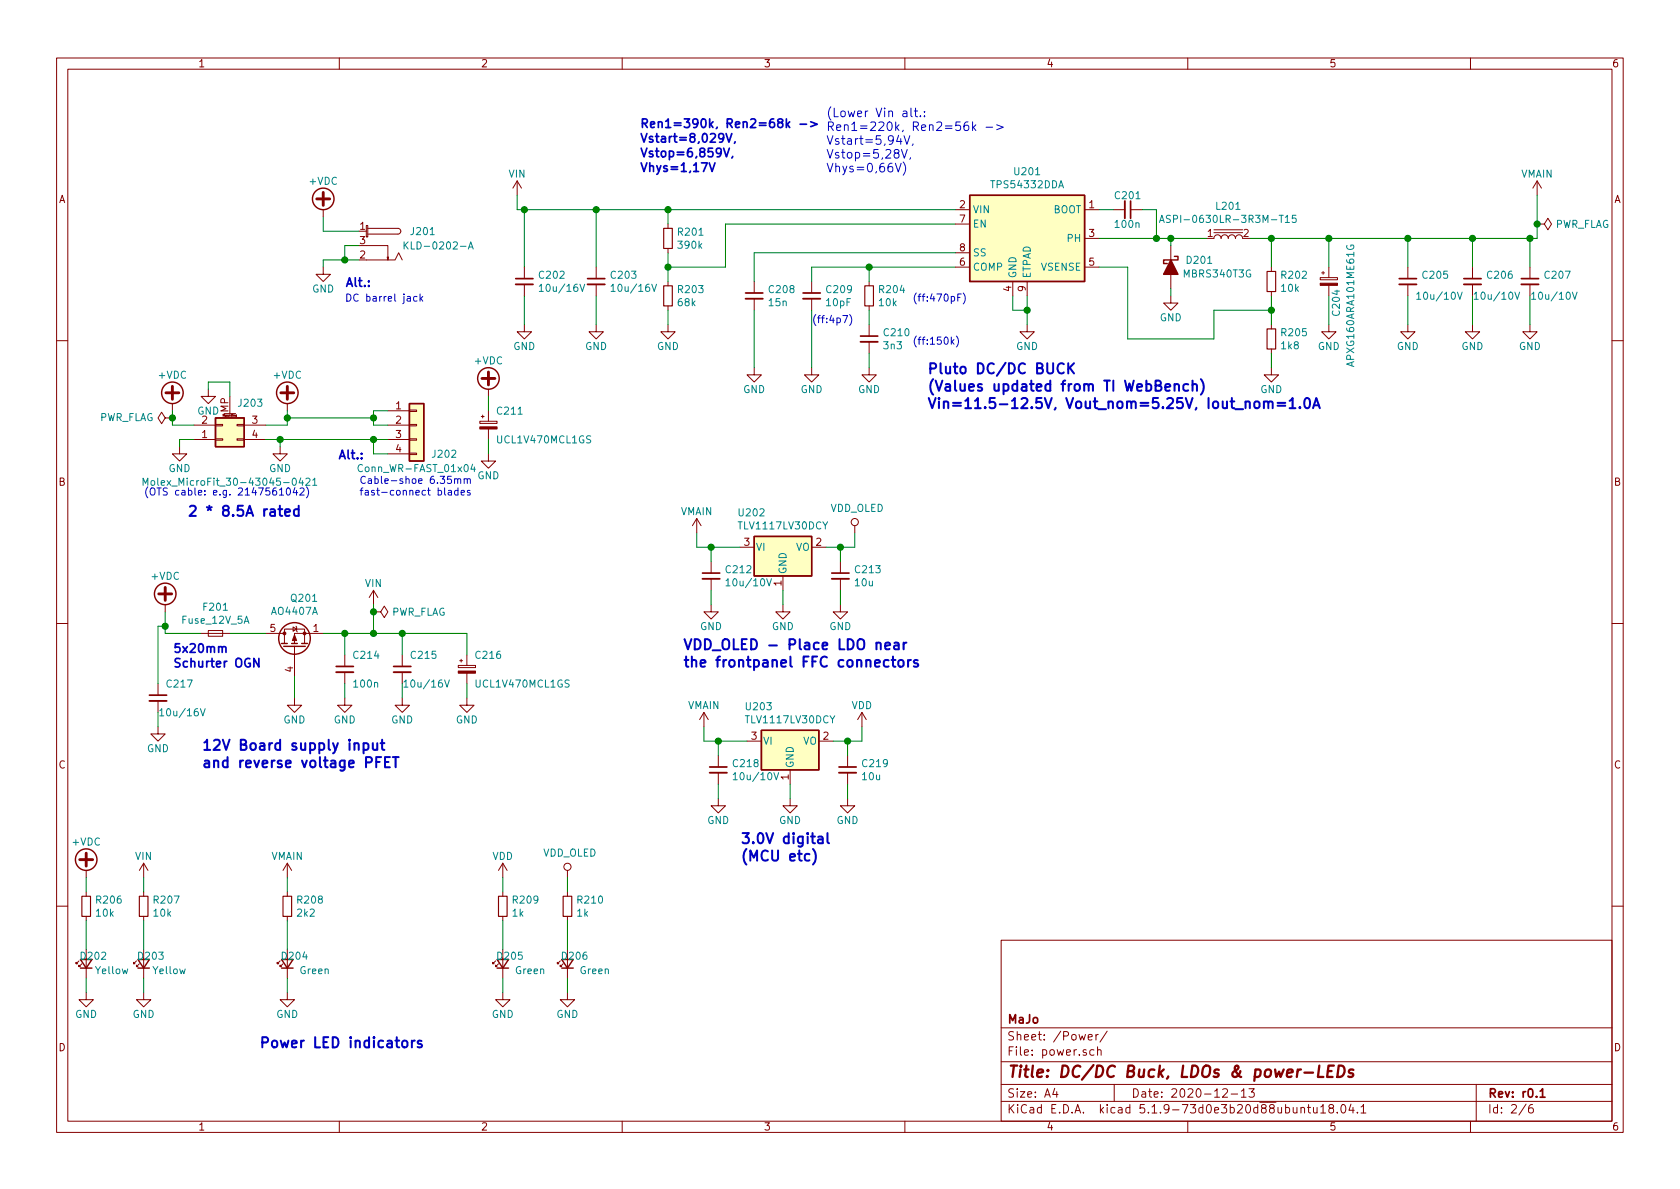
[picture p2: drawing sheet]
<svg xmlns="http://www.w3.org/2000/svg" width="297mm" height="210mm" viewBox="0 0 297 210" stroke-linecap="round" stroke-linejoin="round" font-family="sans-serif">
<g fill="none" stroke="#840000" stroke-width=".18">
<path d="M10 10.3h277v189.9h-277zM12 12.2h273v186.1h-273zM60 10.3v1.9M110 10.3v1.9M160 10.3v1.9M210 10.3v1.9M260 10.3v1.9M57.1 37.1v1.2M64.8 39.9h.2v2h-.2zM91.4 32l-.7 1.3M91.4 32v2.5M91.4 32l.8 1.3"/>
<path d="M118.1 39.6v.8M168.9 37.1h2.5M168.9 39.6h2.5M191.8 37.1h2.5M196.8 37.1h2.1M199.9 37.1h2M271.8 39.6h1.2l.7-1 .6 1-.6 1-.7-1M271.8 39.6h.1M271.8 32l-.8 1.3M271.8 32v2.5M271.8 32l.7 1.3M57.1 47.2v1.3h1.3l-1.3 1.3-1.2-1.3h1.2"/>
<path d="M64.8 43.4h3.8v2.6M64.8 46h5l.7-1.3 .6 1.3M65 40.4h5.4l.3 .1 .2 .3-.2 .4-.3 .2h-5.4M92.7 57.4v1.3h1.3l-1.3 1.2-1.3-1.2h1.3M92.7 47.2v2.1M92.7 50.3v2M105.4 57.4v1.3h1.3l-1.3 1.2-1.3-1.2h1.3M105.4 47.2v2.1M105.4 50.3v2M118.1 57.4v1.3h1.3l-1.3 1.2-1.3-1.2h1.3M118.1 43.9v.8M118.1 49.8v.7"/>
<path d="M118.1 54.1v.8M133.3 49.8v2M133.3 52.8v2.1M143.5 49.8v2M143.5 52.8v2.1M153.7 49.8v.7M153.7 54.1v.8M153.7 57.4v2M168.9 47.2h2.5M168.9 44.7h2.5M179.1 49.8v2.5M181.6 57.4v1.3h1.3l-1.3 1.2-1.3-1.2h1.3"/>
<path d="M181.6 49.8v2.5M191.8 42.2h2.5M191.8 47.2h2.5M207 52.3v1.3h1.3l-1.3 1.3-1.3-1.3h1.3M207 43.4v7.6M214.6 42.2a.63 .63 0 0 1 .7-.7 .63 .63 0 0 1 .6 .7 .63 .63 0 0 1 .6-.7 .63 .63 0 0 1 .7 .7 .63 .63 0 0 1 .6-.7 .63 .63 0 0 1 .6 .7 .63 .63 0 0 1 .7-.7 .63 .63 0 0 1 .6 .7M214.6 41.1h5.1M214.6 40.6h5.1M224.8 47.2v.8M224.8 51.6v.7M224.8 57.4v.8M233.4 49.1h3.1v.4h-3.1z"/>
<path d="M233.7 48.3h.5M233.9 48v.5M234.9 57.4v1.3h1.3l-1.3 1.2-1.2-1.2h1.2M234.9 47.2v1.9M234.9 50.5v1.8M248.9 57.4v1.3h1.3l-1.3 1.2-1.3-1.2h1.3M248.9 47.2v2.1M248.9 50.3v2M260.3 57.4v1.3h1.3l-1.3 1.2-1.2-1.2h1.2M260.3 47.2v2.1M260.3 50.3v2M270.5 57.4v1.3h1.3l-1.3 1.2-1.3-1.2h1.3"/>
<path d="M270.5 47.2v2.1M270.5 50.3v2M10 60.2h2M29.2 73.9l-.6-1-.7 1 .7 1 .6-1h1.3M30.5 73.9h.1M30.5 71.4v1.2M31.7 79v1.3h1.3l-1.3 1.2-1.2-1.2h1.2M34.3 75.2h3.8M34.3 77.7h3.8M36.8 68.8v1.3h1.3l-1.3 1.3-1.2-1.3h1.2M38.1 75.1h1.3v.2h-1.3zM38.1 77.6h1.3v.2h-1.3z"/>
<path d="M39.6 73.1h2.1M40.6 70.1v3M41.8 73.4v.3l-.1 .1M41.8 73.4l-.2 .1 .1 .1h.1M41.9 75.1h1.3v.2h-1.3zM41.9 77.6h1.3v.2h-1.3zM43.2 75.2h3.8M43.2 77.7h3.8M49.5 79v1.3h1.3l-1.3 1.2-1.2-1.2h1.2M50.8 71.4v1.2M68.6 72.6h3.8M68.6 75.2h3.8"/>
<path d="M68.6 77.7h3.8M72.4 77.6h1.3v.2h-1.3zM72.4 75.1h1.3v.2h-1.3zM72.4 72.5h1.3v.3h-1.3zM84.8 74.5h3.1v.4h-3.1zM85.1 73.7h.5M85.3 73.4v.5M86.4 68.8v1.3M86.4 72.6v1.9M86.4 75.9v1.8M133.3 65v1.3h1.3l-1.3 1.3-1.2-1.3h1.2M143.5 65v1.3h1.3l-1.3 1.3-1.3-1.3h1.3"/>
<path d="M153.7 65v1.3h1.2l-1.2 1.3-1.3-1.3h1.3M153.7 60.4v2.1M224.8 65v1.3h1.3l-1.3 1.3-1.3-1.3h1.3M224.8 61.7v.8M285 60.2h2M68.6 80.3h3.8M72.4 80.1h1.3v.3h-1.3zM86.4 80.3v1.2h1.2l-1.2 1.3-1.3-1.3h1.3M123.2 91.7l-.8 1.3M123.2 91.7v2.5M123.2 91.7l.8 1.3M125.7 99.3v2"/>
<path d="M130.8 96.8h2.5M143.5 96.8h2.5M148.6 99.3v2M151.1 93v1.2M10 110.3h2M29.2 106.9v1.3M35.6 112h5M36.8 111.5h2.6v1h-2.6zM47 112h3.3M50.3 113.8v-2.6h3.5v2.6M51.8 110.9l.7 .3-.7 .4zM52.1 114.3v5.3"/>
<path d="M52.3 110.7l.2 .2v.7l.1 .2M57.1 112h-5v1.8M61 115.8v2.1M61 118.9v2M66 108.2h1.3l.6-1 .7 1-.7 1-.6-1M66 108.2h.1M66 104.4l-.7 1.3M66 104.4v2.5M66 104.4l.8 1.3M71.1 115.8v2.1M71.1 118.9v2M81 117.7h3.1v.4h-3.1z"/>
<path d="M81.3 116.8h.5M81.5 116.6v.5M82.5 115.8v1.9M82.5 119v1.9M125.7 106.9v1.3h1.3l-1.3 1.3-1.2-1.3h1.2M125.7 102.4v2M138.4 106.9v1.3h1.3l-1.3 1.3-1.2-1.3h1.2M138.4 101.8v2.6M148.6 106.9v1.3h1.3l-1.3 1.3-1.3-1.3h1.3M148.6 102.4v2M285 110.3h2M27.9 128.5v1.3h1.3l-1.3 1.3-1.2-1.3h1.2"/>
<path d="M27.9 120.9v2M27.9 123.9v2.1M52.1 123.4v1.3h1.2l-1.2 1.3-1.3-1.3h1.3M61 123.4v1.3h1.2l-1.2 1.3-1.3-1.3h1.3M71.1 123.4v1.3h1.3l-1.3 1.3-1.3-1.3h1.3M82.5 123.4v1.3h1.3l-1.3 1.3-1.2-1.3h1.2M124.5 126l-.8 1.2M124.5 126v2.5M124.5 126l.7 1.2M127 133.6v2M127 136.6v2.1M132.1 131.1h2.5"/>
<path d="M139.7 136.1v2.6M144.8 131.1h2.5M149.9 133.6v2M149.9 136.6v2.1M152.4 126l-.8 1.2M152.4 126v2.5M152.4 126l.8 1.2M15.2 153.9v1.3M15.2 157.7v.8M25.4 152.6v2.6M25.4 157.7v.8M25.4 152.6l-.8 1.3"/>
<path d="M25.4 152.6l.8 1.3M50.8 152.6v2.6M50.8 157.7v.8M50.8 152.6l-.8 1.3M50.8 152.6l.8 1.3M88.9 152.6v2.6M88.9 157.7v.8M88.9 152.6l-.8 1.3M88.9 152.6l.8 1.3M100.3 153.9v1.3M100.3 157.7v.8M127 141.2v1.3h1.3l-1.3 1.3-1.3-1.3h1.3"/>
<path d="M139.7 141.2v1.3h1.3l-1.3 1.3-1.3-1.3h1.3M149.9 141.2v1.3h1.2l-1.2 1.3-1.3-1.3h1.3M10 160.2h2M14 169.9l-.5 .5v-.2v.2h.2M14.5 170.4l-.5 .5v-.2v.2h.2M15.2 175.5v1.3h1.3l-1.3 1.2-1.2-1.2h1.2M15.2 162v.8M15.2 169.4v3.6M24.1 169.9l-.5 .5v-.2v.2h.3M24.6 170.4l-.5 .5v-.2v.2h.3M25.4 175.5v1.3h1.3l-1.3 1.2-1.3-1.2h1.3M25.4 162v.8"/>
<path d="M25.4 169.4v3.6M49.5 169.9l-.5 .5v-.2v.2h.3M50 170.4l-.5 .5v-.2v.2h.3M50.8 175.5v1.3h1.3l-1.3 1.2-1.3-1.2h1.3M50.8 162v.8M50.8 169.4v3.6M87.6 169.9l-.5 .5v-.2v.2h.3M88.1 170.4l-.5 .5v-.2v.2h.3M88.9 175.5v1.3h1.3l-1.3 1.2-1.3-1.2h1.3M88.9 162v.8M88.9 169.4v3.6M99.1 169.9l-.5 .5v-.2v.2h.2"/>
<path d="M99.6 170.4l-.5 .5v-.2v.2h.2M100.3 175.5v1.3h1.3l-1.3 1.2-1.2-1.2h1.2M100.3 162v.8M100.3 169.4v3.6M177 166.3h108v32h-108zM285 160.2h2M60 198.3v1.9M110 198.3v1.9M160 198.3v1.9M177 194.8h108M177 191.8h108M177 187.8h108"/>
<path d="M177 181.8h108M186.5 192.5l-.4 1h1M186.8 193v1M192.4 183.4l.7-.1v-.3l-.5-.1-.2 .2 .1 .7h.6M193.4 185.7l-.4-.1-.3 .3 .1 .6 .2 .1 .4-.1M193.8 182.9v1M194.1 185.7l.2-.1 .3 .1 .1 .9M194.1 185.1v1.5M194.2 182.9l-.4 .2v.1M195.8 182.3l-1.3 2M197 191.8v3M210 198.3v1.9"/>
<path d="M216.2 192.7l.2-.2h.4l.2 .5-.9 1h.9M217.7 193.5h1.1M219.5 193l.4-.5v1.5M219.5 194h.8M220.8 192.5h1l-.5 .6 .4 .1v.7l-.2 .1-.7-.1M230 196l.2-.2 .4 .1 .1 .9M230 195.8v1M231.2 195.8h.5M231.4 195.3v1.3l.3 .2M232.2 195.8l.1 .9 .4 .1 .2-.1M232.9 195.8v1M233.5 195.8l.4-.5v1.5"/>
<path d="M233.5 196.8h.9M235.2 196l-.3-.3 .2-.3a.48 .48 0 0 1 .6 .1v.4a.52 .52 0 0 0-.7 .2 .52 .52 0 0 0 .1 .6l.4 .1 .2-.1 .1-.4-.3-.3M236.4 196.7v.1M237.3 195.4l.1-.1a.8 .8 0 0 1 .6 .8 .8 .8 0 0 1-.6 .7 1 1 0 0 1-.1-1.4zM238.9 195.2l-.4 1.1h.9M239.2 195.8v1M240 196.7v.1M240.6 195.8l.5-.5v1.5M240.6 196.8h.9M260 198.3v1.9M261 191.8v6.5M269.8 195.2l-1.2 2"/>
<path d="M271 195.3a.62 .62 0 0 0-.7 .7v.7l.3 .1 .4-.1 .1-.5-.1-.2-.4-.1-.3 .3"/>
<circle cx="151.1" cy="92.3" r=".63"/>
<circle cx="100.3" cy="153.3" r=".63"/>
</g>
<g fill="none" stroke="#840000" stroke-width=".3">
<path d="M199.9 35.6v3M91.2 49.3h3M103.9 49.3h3M131.8 51.8h3.1M142 51.8h3M152.1 59.4h3.1M247.4 49.3h3M258.8 49.3h3.1M269 49.3h3M59.4 117.9h3.1M69.6 117.9h3M124.2 101.3h3.1"/>
<path d="M147.1 101.3h3M26.4 122.9h3.1M125.5 135.6h3M148.3 135.6h3.1M272.3 193l.4-.5v1.5M272.3 194h.9"/>
</g>
<path d="M230.6 189.7h1.6M233.3 188.4l-.3 2h1M234.8 189.4h.6M235.8 188.4h-.9l-.3 2h1M236.7 188.4a.97 .97 0 0 1 1 .6 .97 .97 0 0 1-.3 1.2l-.5 .2h-.5zM239.3 189.2l-.5-.1-.2 .1-.1 .3 .2 .3 .5 .1 .1 .3-.2 .1-.2 .1-.5-.1" fill="none" stroke="#840000" stroke-width=".41"/>
<g fill="none" stroke="#840000" stroke-width=".25">
<path d="M171.4 34.5h20.4v15.3h-20.4zM207.6 45.3h.7v.7h-2.6v.6h.7M38.1 73.9h5.1v5.1h-5.1zM72.4 71.4h2.5v10.1h-2.5zM133.3 94.9h10.2v6.9h-10.2zM49.8 113.8h1M50.2 114.3h3.8M51.6 113.8h1M53.3 113.8h1.1M134.6 129.2h10.2v6.9h-10.2zM14.2 169.7h2.1l-1.1 1.5zM14.2 171.2h2.1"/>
<path d="M24.4 169.7h2l-1 1.5zM24.4 171.2h2M49.8 169.7h2l-1 1.5zM49.8 171.2h2M87.9 169.7h2l-1 1.5zM87.9 171.2h2M99.3 169.7h2l-1 1.5zM99.3 171.2h2"/>
<circle cx="57.1" cy="35.2" r="1.9"/>
<circle cx="30.5" cy="69.5" r="1.9"/>
<circle cx="50.8" cy="69.5" r="1.9"/>
<circle cx="86.4" cy="66.9" r="1.9"/>
<circle cx="29.2" cy="105" r="1.9"/>
<circle cx="52.1" cy="112.9" r="2.79"/>
<circle cx="15.2" cy="152" r="1.9"/>
</g>
<g fill="#ffffc2" stroke="#ffffc2" stroke-width=".18">
<path d="M133.3 94.9h10.2v6.9h-10.2z"/>
<path d="M134.6 129.2h10.2v6.9h-10.2z"/>
<path d="M72.4 71.4h2.5v10.1h-2.5z"/>
<path d="M38.1 73.9h5.1v5.1h-5.1z"/>
<path d="M171.4 34.5h20.4v15.3h-20.4z"/>
</g>
<g fill="none" stroke="#840000" stroke-width=".33">
<path d="M198.9 35.6v3M91.2 50.3h3M103.9 50.3h3M131.8 52.8h3.1M142 52.8h3M247.4 50.3h3M258.8 50.3h3.1M269 50.3h3M152.1 60.4h3.1M59.4 118.9h3.1M69.6 118.9h3M124.2 102.4h3.1"/>
<path d="M147.1 102.4h3M26.4 123.9h3.1M125.5 136.6h3M148.3 136.6h3.1"/>
</g>
<g fill="none" stroke="#008484" stroke-width=".18">
<path d="M205 39.3l.4-1.2 .4 1.2M205.1 39h.6M206.9 38.1h-.4l-.2 .1v.4l.6 .3v.2l-.2 .2h-.5M227.3 38.4l.3-.3v1.2M227.3 39.3h.7M229.1 38.1h-.6v.6l.2-.1h.4v.6l-.1 .1-.5-.1M71.5 42.8v1.2M71.6 43.3l.6 .7M72.2 42.8l-.7 .7M82.8 44l.4-1.2 .5 1.2M82.9 43.7h.6M95.4 50.6l.3-.3v1.2"/>
<path d="M95.4 51.5h.7M102.5 50.3l.5 1.2 .4-1.2M108.1 50.6l.3-.3v1.2M108.1 51.5h.7M115.2 50.3l.5 1.2 .4-1.2M238.2 43.4a.59 .59 0 0 0 .5 .7 .59 .59 0 0 0 .6-.7l-.5-.1v.3M250.5 52l.4-.3v1.2M250.5 52.9h.7M257.7 51.7l.4 1.2 .4-1.2M260.7 52l.3-.3v1.2M260.7 52.9h.7M267.8 51.7l.5 1.2 .4-1.2"/>
<path d="M270.8 52l.4-.3v1.2M270.8 52.9h.7M278 51.7l.4 1.2 .4-1.2M25.3 85.8v-1.2l.4 .9 .4-.9v1.2M26.8 85h.3l.2 .1 .1 .5-.2 .2h-.3l-.2-.1zM53.2 84.5l-.3 .9h.8M53.5 85v.8M54.1 84.7l.5-.1 .2 .3-.8 .9h.8M55.3 84.9l.4-.3v1.2M55.3 85.8h.7M64.1 82.3a.6 .6 0 0 0-.8 .4 .6 .6 0 0 0 .6 .7l.2-.1M83.6 82.1l-.3 .9h.7"/>
<path d="M83.9 82.6v.8M128.4 102.7l.3-.4v1.3M128.4 103.6h.7M135.6 102.3l.4 1.3 .4-1.3M28.2 125.7l.4-.4v1.3M28.2 126.6h.8M35.4 125.3l.5 1.3 .4-1.3M71.4 120.6l.4-.4v1.3M71.4 121.5h.7M78.6 120.2l.4 1.3 .5-1.3M129.6 137l.4-.4v1.3M129.6 137.9h.8"/>
<path d="M136.8 136.6l.5 1.3 .4-1.3"/>
</g>
<path d="M117.3 40.4h1.6v3.5h-1.6zM117.3 50.5h1.6v3.6h-1.6zM152.9 50.5h1.5v3.6h-1.5zM224 48h1.6v3.6h-1.6zM224 58.2h1.6v3.5h-1.6zM14.5 158.5h1.5v3.5h-1.5zM24.6 158.5h1.6v3.5h-1.6zM50 158.5h1.6v3.5h-1.6zM88.1 158.5h1.6v3.5h-1.6zM99.6 158.5h1.5v3.5h-1.5z" fill="none" stroke="#840000" stroke-width=".2"/>
<path d="M56 35.2h2.3M57.1 34v2.3M29.3 69.5h2.3M30.5 68.3v2.3M49.7 69.5h2.2M50.8 68.3v2.3M85.2 66.9h2.3M86.4 65.8v2.3M28.1 105h2.3M29.2 103.9v2.3M14.1 152h2.3M15.2 150.9v2.3" fill="none" stroke="#840000" stroke-width=".51"/>
<g fill="#840000" stroke="#840000" stroke-width=".18">
<path d="M84.8 75.5h3.1v.4h-3.1z"/>
<path d="M68.5 45.5h.2l-.1 .5z"/>
<path d="M52.1 112.3l.4 1h-.8z"/>
<path d="M81 118.7h3.1v.3h-3.1z"/>
<path d="M233.4 50.1h3.1v.4h-3.1z"/>
<circle cx="53.8" cy="112" r=".25"/>
<circle cx="50.3" cy="112" r=".25"/>
</g>
<path d="M207 46l1.3 2.5h-2.6z" fill="#840000" stroke="#840000" stroke-width=".25"/>
<g fill="none" stroke="#008400" stroke-width=".18">
<path d="M57.1 38.3v2.6h6.4M91.4 34.5v2.6h77.5M92.7 37.1v10.1M105.4 37.1v10.1M118.1 37.1v2.5M168.9 39.6h-40.6v7.6h-10.2M194.3 37.1h2.5M201.9 37.1h2.6v5.1M271.8 34.5v7.7h-50.8M63.5 43.4h-2.5v2.6M63.5 46h-6.4v1.2M92.7 52.3v5.1"/>
<path d="M105.4 52.3v5.1M118.1 44.7v5.1M118.1 54.9v2.5M133.3 54.9v10.1M143.5 54.9v10.1M153.7 47.2v2.6M153.7 54.9v2.5M168.9 44.7h-35.6v5.1M168.9 47.2h-25.4v2.6M179.1 52.3v2.6h2.5M181.6 52.3v5.1M194.3 47.2h5.1v12.7h15.2v-5h10.2"/>
<path d="M194.3 42.2h19.1M207 42.2v1.2M207 51v1.3M224.8 42.2v5M224.8 52.3v5.1M234.9 42.2v5M234.9 52.3v5.1M248.9 42.2v5M248.9 52.3v5.1M260.3 42.2v5M260.3 52.3v5.1M270.5 42.2v5"/>
<path d="M270.5 52.3v5.1M30.5 72.6v2.6h3.8M34.3 77.7h-2.6v1.3M36.8 68.8v-1.2h3.8v2.5M47 77.7h21.6M49.5 77.7v1.3M50.8 72.6v2.6h-3.8M50.8 73.9h15.2M66 77.7v2.6h2.6M68.6 72.6h-2.6v2.6h2.6M86.4 70.1v2.5M86.4 77.7v2.6"/>
<path d="M153.7 62.5v2.5M224.8 62.5v2.5M123.2 94.2v2.6h7.6M125.7 96.8v2.5M148.6 96.8v2.5M151.1 94.2v2.6h-5.1M29.2 108.2v3.8h6.4M29.2 110.7h-1.3v10.2M40.6 112h6.4M52.1 119.6v3.8M57.1 112h25.4v3.8M61 112v3.8"/>
<path d="M66 106.9v5.1M71.1 112v3.8M125.7 104.4v2.5M138.4 104.4v2.5M148.6 104.4v2.5M27.9 126v2.5M61 120.9v2.5M71.1 120.9v2.5M82.5 120.9v2.5M124.5 128.5v2.6h7.6M127 131.1v2.5M127 138.7v2.5"/>
<path d="M139.7 138.7v2.5M149.9 131.1v2.5M149.9 138.7v2.5M152.4 128.5v2.6h-5.1M15.2 155.2v2.5M25.4 155.2v2.5M50.8 155.2v2.5M88.9 155.2v2.5M100.3 155.2v2.5M15.2 162.8v5.1M15.2 173v2.5M25.4 162.8v5.1"/>
<path d="M25.4 173v2.5M50.8 162.8v5.1M50.8 173v2.5M88.9 162.8v5.1M88.9 173v2.5M100.3 162.8v5.1M100.3 173v2.5"/>
</g>
<g fill="none" stroke="#0000c2" stroke-width=".18">
<path d="M161.1 19.1v1.3l.2 .2M161.6 19.6h.6M161.9 19.1v1.3v.2h.3M163.4 19.7v.1M158.3 28.9l.5 1.5 .5-1.5M159.4 26.4l.5 1.6 .5-1.6M159.7 28.6a1.78 1.78 0 0 1 0 2.4M159.8 24l.6 1.5 .5-1.5M161 27.9l-.1 .3M161.4 25.4l-.1 .3M162.7 20.5v.1M163.4 20.5v.1"/>
<path d="M171.1 21.6a.59 .59 0 0 0-.7 .6v.6l.2 .2 .4 .1 .2-.2 .1-.5-.2-.2-.4-.1-.3 .3M172 21.6v1.5M172.1 22.5l.4 .6M172.5 22.1l-.5 .6M174.3 22.5h1.2M176.2 22.1l1.2 .4-1.2 .4M73.7 52.5l-.3-.1-.3 .2 .1 .6h.5M74.3 52v1.3M74.4 52.8l.4 .5M74.8 52.4l-.5 .5M149 55.8h.9l-.6 1.3M150.2 55.6a1.4 1.4 0 0 1 0 2"/>
<path d="M169.1 59.4a1.4 1.4 0 0 1 0 2M169.3 52.6h.4M170 52h-.7v1.3M170.3 51.8a1.47 1.47 0 0 1 0 1.9M168.3 60.4l.4 .5M168.7 60l-.5 .5M49.4 86.6l.4-.3v1.2M49.4 87.5h.7M50.7 86.4l.2-.1a.67 .67 0 0 1 .5 .6 .67 .67 0 0 1-.5 .6l-.2-.2-.1-.2zM52.1 86.2l-.3 .9h.8M52.4 86.7v.8M53 86.4l.5-.1 .3 .3-.8 .9h.8"/>
<path d="M54.2 86.1a1.4 1.4 0 0 1 0 1.9M79.3 86.8h.5v.7M79.8 87l-.4 .1-.2 .1 .2 .3h.4M80.4 84.8l.2-.1h.2l.1 .8M80.4 84.7v.8M80.9 84.8l.2-.1h.3l.1 .8M81 86.8l-.4-.1-.2 .2 .1 .6h.5M81 86.3v1.2M81.5 87.1l.6-.1v-.2l-.4-.1-.2 .2 .1 .6h.5M82.1 84.8l.1-.1h.3l.1 .8M82.1 84.7v.8M82.6 84.8l.2-.1h.3l.1 .8"/>
<path d="M83.1 86.8l-.3-.1-.2 .2 .1 .2 .4 .1v.3h-.5"/>
</g>
<g fill="none" stroke="#0000c2" stroke-width=".36">
<path d="M188.1 64.4a.73 .73 0 0 0-.9 0 .73 .73 0 0 0-.2 .9 .67 .67 0 0 0 .3 .7 .67 .67 0 0 0 .8-.1M188.9 64.2v1.8M189.1 65l.8 1M189.9 64.2l-1 1.1M207.7 68.1a.45 .45 0 0 1 .8 .1v.9M210.1 68a.58 .58 0 0 0-.9 .2l.1 .7a.61 .61 0 0 0 .8 .1M210.8 68.1a.49 .49 0 0 1 .7-.1l.1 1.1M210.8 67.3v1.8M212.3 67.1a2.08 2.08 0 0 1 0 2.7M223.5 71.2a.49 .49 0 0 1 .7-.1l.1 1.1M224.3 71.2l.2-.2 .4 .1 .1 1.1M225.9 71.2h1.4"/>
<path d="M225.9 71.7h1.4M228 70.9l.5-.5v1.8M228 72.2h1.1M229.8 72l.1 .1h-.2l.1-.1v.2M230.8 70.6a.42 .42 0 0 1 .4-.2 .42 .42 0 0 1 .3 .3l.1 .4a.94 .94 0 0 1-.4 1.1l-.3-.1a1.41 1.41 0 0 1-.1-1.5zM232.2 72.2l.5-1.8 .6 1.8M232.3 71.7h.9M49.2 90h.7M49.5 89.4v1.6l.1 .2h.3M50.4 90.6l.9-.1-.1-.4-.5-.1-.3 .3 .1 .9h.7M52.8 90.1l-.5-.1-.3 .4v.5l.1 .3h.7M52.8 89.4v1.8"/>
<path d="M156.5 114.2l.9-.1-.1-.4-.5-.1-.3 .3 .1 .9h.7M157.6 116.7h.7M157.9 116.1v1.5l.1 .2 .3 .1M158.1 113.7h.7l.1 1.1M158.9 114.1h-.6a.35 .35 0 0 0-.2 .4 .35 .35 0 0 0 .2 .3h.6M158.9 116.9a.49 .49 0 0 1 .5-.2 .49 .49 0 0 1 .4 .3v.6a.49 .49 0 0 1-.5 .3 .49 .49 0 0 1-.5-.3zM159.8 113.6v1.2M160.3 113.6l-.4 .1-.1 .3M160.6 116.7v1.2M161.1 116.7l-.4 .1-.1 .2M162.3 116.8l-.5-.1-.2 .3 .1 .2 .6 .2 .1 .2-.1 .2h-.7M64.3 131.5a.58 .58 0 0 1 .9 .2l-.1 .7a.61 .61 0 0 1-.8 .1"/>
<path d="M65.9 131.4l.1 1.1a.49 .49 0 0 0 .7-.1M66.5 134.7h.6M66.7 131.4v1.2M67.3 131.4h.7M67.4 133.9h-.9v1.8M67.6 130.8v1.6v.1l.4 .1M68.1 134.7h.6M68.9 133.9h-.8v1.8h.8M69.4 133.9h1.1M70 133.9v1.8M143.7 150.1a2.08 2.08 0 0 1 0 2.8M144.7 148h.7l.1 1.1"/>
<path d="M145.5 148.4h-.6a.35 .35 0 0 0-.3 .4 .35 .35 0 0 0 .3 .3l.6-.1M146.3 147.3v1.6l.3 .2M72.8 184v1.2M73.3 184l-.3 .1-.2 .2M74.5 184.1a.44 .44 0 0 0-.7 .2l.1 .2 .5 .1 .2 .3-.2 .3-.6-.1"/>
</g>
<path d="M125.4 28.8l.5 1.5 .5-1.5M127.9 26.2l.5 1.5 .6-1.5M128.4 23.6l.5 1.5 .5-1.5M129.5 27.7l-.1 .2M130 25.1l-.2 .2M139 21v1.5M139.2 22l.4 .5M139.6 21.5l-.6 .6M141.5 22h1.1M143.3 21.5l1.2 .5-1.2 .4M39.3 114.5a.36 .36 0 0 1 .3-.2 .36 .36 0 0 1 .4 .2v.9M45.8 116.4v1.6l-.9-1.6v1.6" fill="none" stroke="#0000c2" stroke-width=".3"/>
<g fill="#008400" stroke="#008400" stroke-width=".25">
<circle cx="207" cy="42.2" r=".51"/>
<circle cx="61" cy="46" r=".51"/>
<circle cx="270.5" cy="42.2" r=".51"/>
<circle cx="224.8" cy="54.9" r=".51"/>
<circle cx="204.5" cy="42.2" r=".51"/>
<circle cx="248.9" cy="42.2" r=".51"/>
<circle cx="181.6" cy="54.9" r=".51"/>
<circle cx="148.6" cy="96.8" r=".51"/>
<circle cx="71.1" cy="112" r=".51"/>
<circle cx="66" cy="112" r=".51"/>
<circle cx="61" cy="112" r=".51"/>
<circle cx="125.7" cy="96.8" r=".51"/>
<circle cx="118.1" cy="37.1" r=".51"/>
<circle cx="92.7" cy="37.1" r=".51"/>
<circle cx="66" cy="108.2" r=".51"/>
<circle cx="153.7" cy="47.2" r=".51"/>
<circle cx="271.8" cy="39.6" r=".51"/>
<circle cx="105.4" cy="37.1" r=".51"/>
<circle cx="29.2" cy="110.7" r=".51"/>
<circle cx="260.3" cy="42.2" r=".51"/>
<circle cx="118.1" cy="47.2" r=".51"/>
<circle cx="149.9" cy="131.1" r=".51"/>
<circle cx="30.5" cy="73.9" r=".51"/>
<circle cx="50.8" cy="73.9" r=".51"/>
<circle cx="66" cy="73.9" r=".51"/>
<circle cx="127" cy="131.1" r=".51"/>
<circle cx="49.5" cy="77.7" r=".51"/>
<circle cx="66" cy="77.7" r=".51"/>
<circle cx="235" cy="42.2" r=".51"/>
<circle cx="224.8" cy="42.2" r=".51"/>
</g>
<text font-size="2.8" fill="#840000" x="178" y="190.5">Title: DC/DC Buck, LDOs &amp; power-LEDs</text>
<g font-size="2.5" fill="#0000c2">
<text x="163.8" y="66.1">Pluto DC/DC BUCK</text>
<text x="163.8" y="69.2">(Values updated from TI WebBench)</text>
<text x="163.8" y="72.3">Vin=11.5-12.5V, Vout_nom=5.25V, Iout_nom=1.0A</text>
<text x="33" y="91.3">2 * 8.5A rated</text>
<text x="120.6" y="114.9">VDD_OLED - Place LDO near</text>
<text x="120.6" y="118">the frontpanel FFC connectors</text>
<text x="35.6" y="132.7">12V Board supply input</text>
<text x="35.6" y="135.8">and reverse voltage PFET</text>
<text x="130.8" y="149.2">3.0V digital</text>
<text x="130.8" y="152.3">(MCU etc)</text>
<text x="45.7" y="185.3">Power LED indicators</text>
</g>
<g font-size="2.1" fill="#0000c2">
<text x="113" y="22.6">Ren1=390k, Ren2=68k -&gt;</text>
<text x="146" y="20.7">(Lower Vin alt.:</text>
<text x="146" y="23.2">Ren1=220k, Ren2=56k -&gt;</text>
<text x="113" y="25.2">Vstart=8,029V,</text>
<text x="113" y="27.8">Vstop=6,859V,</text>
<text x="146" y="25.6">Vstart=5,94V,</text>
<text x="146" y="28">Vstop=5,28V,</text>
<text x="113" y="30.4">Vhys=1,17V</text>
<text x="146" y="30.5">Vhys=0,66V)</text>
<text x="61" y="50.7">Alt.:</text>
<text x="59.7" y="81.2">Alt.:</text>
<text x="30.5" y="115.4">5x20mm</text>
<text x="30.5" y="118">Schurter OGN</text>
</g>
<g font-size="2.1" fill="#840000">
<text x="178" y="184">Sheet: /Power/</text>
<text x="178" y="181">MaJo</text>
<text x="178" y="186.7">File: power.sch</text>
<text x="178" y="196.9">KiCad E.D.A. kicad 5.1.9-73d0e3b20d88ubuntu18.04.1</text>
<text x="178" y="194.1">Size: A4</text>
<text x="200" y="194.1">Date: 2020-12-13</text>
<text x="263" y="194.1">Rev: r0.1</text>
<text x="263" y="196.9">Id: 2/6</text>
</g>
<g font-size="1.8" fill="#840000">
<text x="35" y="11.9">1</text>
<text x="85" y="11.9">2</text>
<text x="135" y="11.9">3</text>
<text x="185" y="11.9">4</text>
<text x="235" y="11.9">5</text>
<text x="285" y="11.9">6</text>
<text x="10.4" y="35.9">A</text>
<text x="285.4" y="35.9">A</text>
<text x="63.7" y="40.6">1</text>
<text x="169.7" y="36.8">2</text>
<text x="169.7" y="39.4">7</text>
<text x="192.6" y="36.8">1</text>
<text x="192.6" y="41.9">3</text>
<text x="213.5" y="41.9">1</text>
<text x="219.9" y="41.9">2</text>
<text x="63.7" y="45.7">2</text>
<text x="63.7" y="43.2">3</text>
<text x="169.7" y="47">6</text>
<text x="169.7" y="44.4">8</text>
<text x="192.6" y="47">5</text>
<text x="178.8" y="51.5" transform="rotate(-90 178.8 51.5)">4</text>
<text x="181.4" y="51.5" transform="rotate(-90 181.4 51.5)">9</text>
<text x="35.7" y="77.5">1</text>
<text x="35.7" y="74.9">2</text>
<text x="40.4" y="72.9" transform="rotate(-90 40.4 72.9)">MP</text>
<text x="44.6" y="74.9">3</text>
<text x="44.6" y="77.5">4</text>
<text x="70" y="72.4">1</text>
<text x="70" y="74.9">2</text>
<text x="70" y="77.5">3</text>
<text x="70" y="80">4</text>
<text x="10.4" y="85.9">B</text>
<text x="285.4" y="85.9">B</text>
<text x="131.6" y="96.5">3</text>
<text x="144.3" y="96.5">2</text>
<text x="138.2" y="103.6" transform="rotate(-90 138.2 103.6)">1</text>
<text x="47.8" y="111.8">5</text>
<text x="55.4" y="111.8">1</text>
<text x="51.8" y="118.8" transform="rotate(-90 51.8 118.8)">4</text>
<text x="132.9" y="130.8">3</text>
<text x="145.6" y="130.8">2</text>
<text x="10.4" y="135.9">C</text>
<text x="139.4" y="137.9" transform="rotate(-90 139.4 137.9)">1</text>
<text x="285.4" y="135.9">C</text>
<text x="10.4" y="185.9">D</text>
<text x="285.4" y="185.9">D</text>
<text x="35" y="199.9">1</text>
<text x="85" y="199.9">2</text>
<text x="135" y="199.9">3</text>
<text x="185" y="199.9">4</text>
<text x="235" y="199.9">5</text>
<text x="285" y="199.9">6</text>
</g>
<g font-size="1.8" fill="#008484">
<text x="54.8" y="32.7">+VDC</text>
<text x="90" y="31.4">VIN</text>
<text x="175.5" y="33.3">TPS54332DDA</text>
<text x="179.5" y="31">U201</text>
<text x="197.3" y="35.2">C201</text>
<text x="268.9" y="31.4">VMAIN</text>
<text x="72.8" y="41.6">J201</text>
<text x="120" y="41.7">R201</text>
<text x="172" y="37.7">VIN</text>
<text x="172" y="40.3">EN</text>
<text x="186.2" y="37.7">BOOT</text>
<text x="197.3" y="40.3">100n</text>
<text x="207.2" y="39.4">ASPI-0630LR-3R3M-T15</text>
<text x="215.2" y="37.1">L201</text>
<text x="274.9" y="40.3">PWR_FLAG</text>
<text x="72.5" y="44.1">KLD-0202-A</text>
<text x="120" y="44">390k</text>
<text x="172" y="47.9">COMP</text>
<text x="172" y="45.3">SS</text>
<text x="184.1" y="47.9">VSENSE</text>
<text x="188.8" y="42.8">PH</text>
<text x="210" y="46.7">D201</text>
<text x="55.2" y="51.7">GND</text>
<text x="95.5" y="49.3">C202</text>
<text x="96" y="51.6">10u/16V</text>
<text x="108.2" y="49.3">C203</text>
<text x="108.7" y="51.6">10u/16V</text>
<text x="120" y="51.8">R203</text>
<text x="136.1" y="51.8">C208</text>
<text x="146.3" y="51.8">C209</text>
<text x="155.6" y="51.8">R204</text>
<text x="179.7" y="49.3" transform="rotate(-90 179.7 49.3)">GND</text>
<text x="182.2" y="49.3" transform="rotate(-90 182.2 49.3)">ETPAD</text>
<text x="209.4" y="49.1">MBRS340T3G</text>
<text x="226.6" y="51.6">10k</text>
<text x="226.7" y="49.3">R202</text>
<text x="251.1" y="53">10u/10V</text>
<text x="251.7" y="49.3">C205</text>
<text x="261.3" y="53">10u/10V</text>
<text x="263.1" y="49.3">C206</text>
<text x="271.4" y="53">10u/10V</text>
<text x="273.3" y="49.3">C207</text>
<text x="119.9" y="54.1">68k</text>
<text x="136" y="54.1">15n</text>
<text x="146.2" y="54.1">10pF</text>
<text x="155.5" y="54.1">10k</text>
<text x="156.4" y="59.5">C210</text>
<text x="205.1" y="56.8">GND</text>
<text x="226.7" y="59.5">R205</text>
<text x="236.9" y="55.7" transform="rotate(-90 236.9 55.7)">C204</text>
<text x="84" y="64.4">+VDC</text>
<text x="90.8" y="61.9">GND</text>
<text x="103.5" y="61.9">GND</text>
<text x="116.2" y="61.9">GND</text>
<text x="156.3" y="61.8">3n3</text>
<text x="179.7" y="61.9">GND</text>
<text x="226.6" y="61.8">1k8</text>
<text x="233" y="61.9">GND</text>
<text x="239.4" y="64.4" transform="rotate(-90 239.4 64.4)">APXG160ARA101ME61G</text>
<text x="247" y="61.9">GND</text>
<text x="258.4" y="61.9">GND</text>
<text x="268.6" y="61.9">GND</text>
<text x="28.1" y="67">+VDC</text>
<text x="42.3" y="71.9">J203</text>
<text x="48.4" y="67">+VDC</text>
<text x="131.4" y="69.5">GND</text>
<text x="141.6" y="69.5">GND</text>
<text x="151.7" y="69.5">GND</text>
<text x="222.8" y="69.5">GND</text>
<text x="17.5" y="74.5">PWR_FLAG</text>
<text x="34.9" y="73.3">GND</text>
<text x="88" y="73.3">C211</text>
<text x="29.8" y="83.5">GND</text>
<text x="47.6" y="83.5">GND</text>
<text x="63.9" y="83.5">Conn_WR-FAST_01x04</text>
<text x="76.6" y="80.9">J202</text>
<text x="88.1" y="78.4">UCL1V470MCL1GS</text>
<text x="84.4" y="84.8">GND</text>
<text x="120.3" y="91.1">VMAIN</text>
<text x="130.8" y="91.3">U202</text>
<text x="130.8" y="93.6">TLV1117LV30DCY</text>
<text x="146.8" y="90.5">VDD_OLED</text>
<text x="128.5" y="101.4">C212</text>
<text x="133.6" y="97.4">VI</text>
<text x="139.1" y="101.6" transform="rotate(-90 139.1 101.6)">GND</text>
<text x="140.7" y="97.4">VO</text>
<text x="151.3" y="101.4">C213</text>
<text x="26.8" y="102.5">+VDC</text>
<text x="36.1" y="108">F201</text>
<text x="51.6" y="106.4">Q201</text>
<text x="64.6" y="103.8">VIN</text>
<text x="129" y="103.7">10u/10V</text>
<text x="151.3" y="103.7">10u</text>
<text x="32.4" y="110.3">Fuse_12V_5A</text>
<text x="48.1" y="108.7">AO4407A</text>
<text x="69.1" y="108.9">PWR_FLAG</text>
<text x="123.8" y="111.4">GND</text>
<text x="136.5" y="111.4">GND</text>
<text x="146.6" y="111.4">GND</text>
<text x="62.6" y="116.5">C214</text>
<text x="72.8" y="116.5">C215</text>
<text x="84.2" y="116.5">C216</text>
<text x="29.6" y="121.6">C217</text>
<text x="62.7" y="121.6">100n</text>
<text x="72.1" y="121.6">10u/16V</text>
<text x="84.3" y="121.6">UCL1V470MCL1GS</text>
<text x="121.6" y="125.4">VMAIN</text>
<text x="132" y="125.6">U203</text>
<text x="150.5" y="125.4">VDD</text>
<text x="28.9" y="126.7">10u/16V</text>
<text x="50.1" y="127.9">GND</text>
<text x="59" y="127.9">GND</text>
<text x="69.2" y="127.9">GND</text>
<text x="80.6" y="127.9">GND</text>
<text x="132.1" y="127.9">TLV1117LV30DCY</text>
<text x="134.9" y="131.7">VI</text>
<text x="142" y="131.7">VO</text>
<text x="26" y="133">GND</text>
<text x="129.7" y="135.7">C218</text>
<text x="130.3" y="138">10u/10V</text>
<text x="140.3" y="135.9" transform="rotate(-90 140.3 135.9)">GND</text>
<text x="152.5" y="138">10u</text>
<text x="152.6" y="135.7">C219</text>
<text x="12.9" y="149.5">+VDC</text>
<text x="125" y="145.7">GND</text>
<text x="137.7" y="145.7">GND</text>
<text x="147.9" y="145.7">GND</text>
<text x="23.9" y="152.1">VIN</text>
<text x="48" y="152.1">VMAIN</text>
<text x="87" y="152.1">VDD</text>
<text x="96" y="151.5">VDD_OLED</text>
<text x="17.1" y="159.8">R206</text>
<text x="27.3" y="159.8">R207</text>
<text x="52.7" y="159.8">R208</text>
<text x="90.8" y="159.8">R209</text>
<text x="102.2" y="159.8">R210</text>
<text x="17.1" y="162.1">10k</text>
<text x="27.2" y="162.1">10k</text>
<text x="52.6" y="162.1">2k2</text>
<text x="90.6" y="162.1">1k</text>
<text x="102.1" y="162.1">1k</text>
<text x="14.4" y="169.7">D202</text>
<text x="17" y="172.3">Yellow</text>
<text x="24.6" y="169.7">D203</text>
<text x="27.2" y="172.3">Yellow</text>
<text x="50" y="169.7">D204</text>
<text x="53.1" y="172.3">Green</text>
<text x="88.1" y="169.7">D205</text>
<text x="91.2" y="172.3">Green</text>
<text x="99.5" y="169.7">D206</text>
<text x="102.6" y="172.3">Green</text>
<text x="13.3" y="180">GND</text>
<text x="23.4" y="180">GND</text>
<text x="48.8" y="180">GND</text>
<text x="86.9" y="180">GND</text>
<text x="98.4" y="180">GND</text>
</g>
<g font-size="1.8" fill="#0000c2">
<text x="61" y="53.3">DC barrel jack</text>
<text x="161.3" y="53.3">(ff:470pF)</text>
<text x="143.5" y="57.1">(ff:4p7)</text>
<text x="161.3" y="61">(ff:150k)</text>
<text x="25.4" y="87.6">(OTS cable: e.g. 2147561042)</text>
<text x="27.7" y="85.9">Molex_MicroFit_30-43045-0421</text>
<text x="63.5" y="85.6">Cable-shoe 6.35mm</text>
<text x="63.5" y="87.6">fast-connect blades</text>
</g>
<text font-size=".5" fill="#840000" x="39.4" y="73.7">Mounting</text>
</svg>
